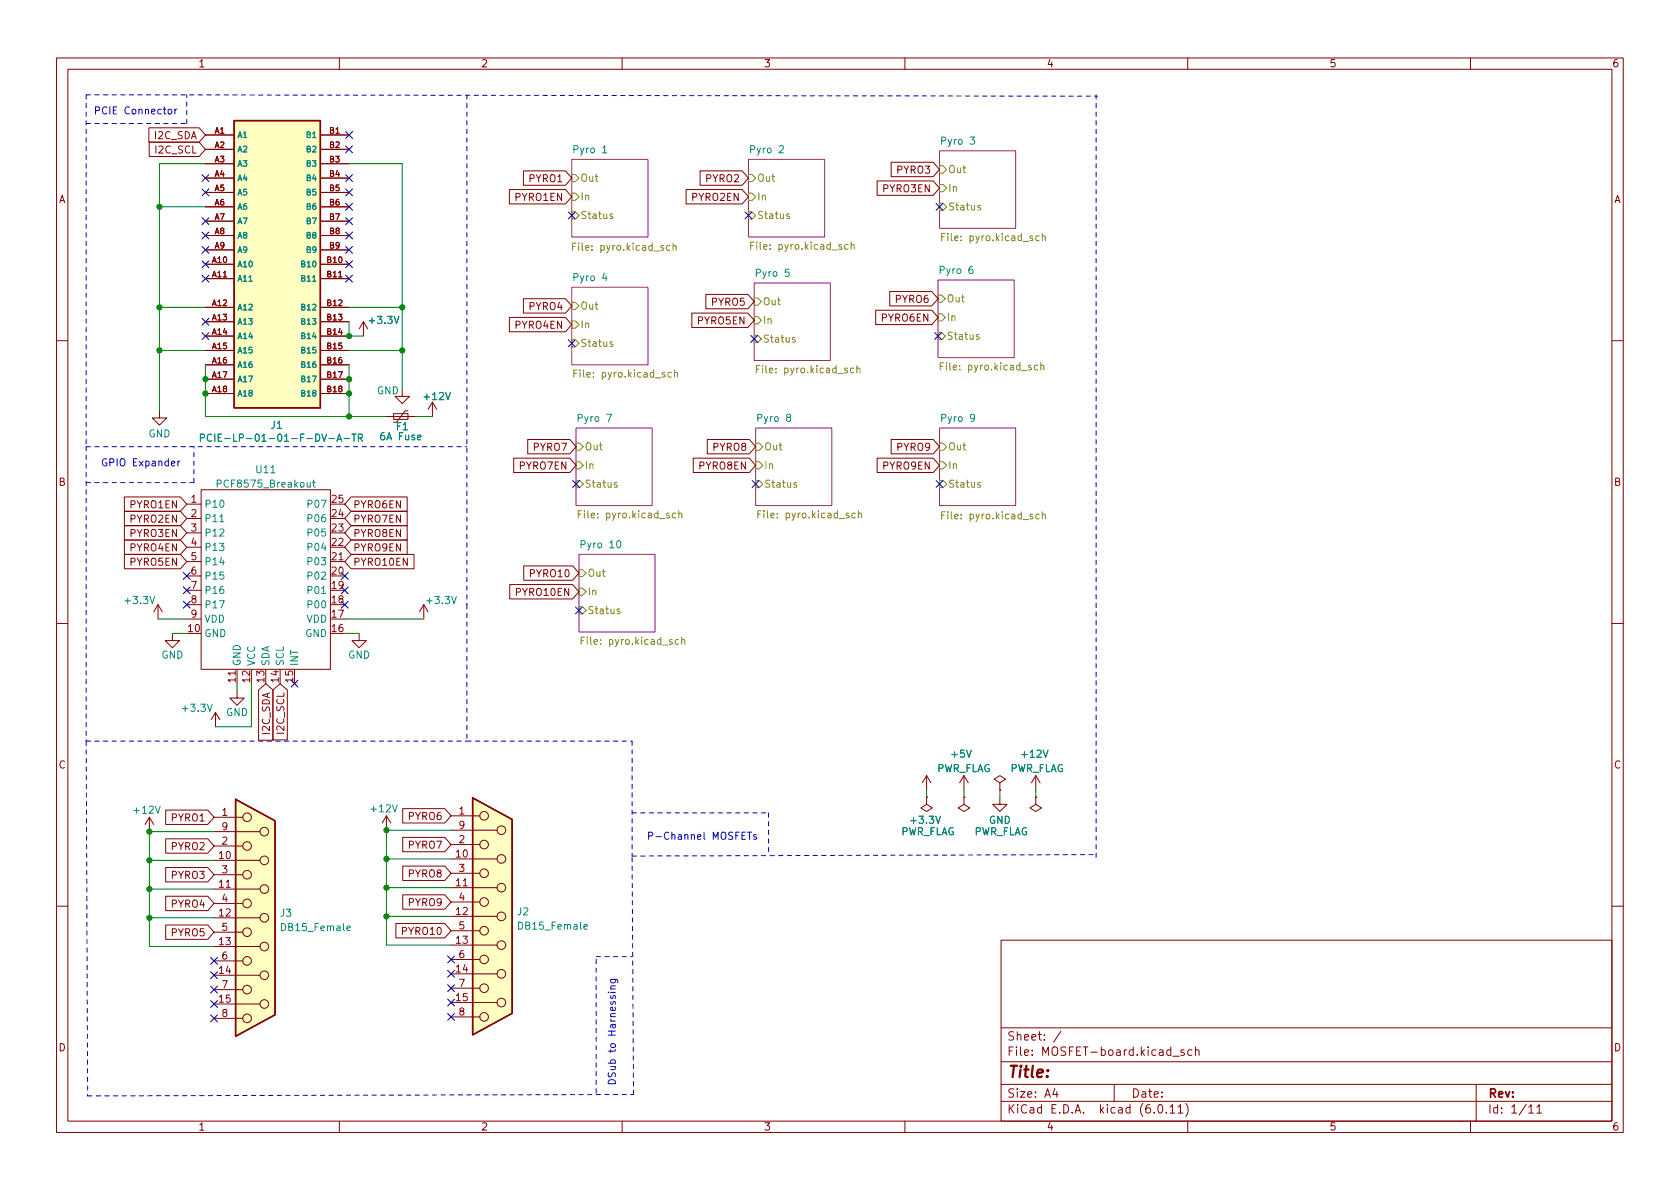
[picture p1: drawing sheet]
<svg xmlns="http://www.w3.org/2000/svg" width="297mm" height="210mm" viewBox="0 0 297 210" stroke-linecap="round" stroke-linejoin="round" font-family="sans-serif">
<g fill="none" stroke="#840000" stroke-width=".18">
<path d="M10 10.2h277v190.1h-277zM12 12.2h273v186.1h-273zM60 10.2v2M110 10.2v2M160 10.2v2M210 10.2v2M260 10.2v2M26.3 22.6h8.9l1.1 1.3-1.1 1.2h-8.9zM26.4 25.1h8.8l1.1 1.3-1.1 1.3h-8.8zM36.3 23.9h5.1M36.3 26.4h5.1M36.3 29h5.1"/>
<path d="M36.3 31.5h5.1M36.3 34h5.1M36.3 36.6h5.1M36.3 39.1h5.1M56.6 23.9h5.1M56.6 26.4h5.1M56.6 29h5.1M56.6 31.5h5.1M56.6 34h5.1M56.6 36.6h5.1M56.6 39.1h5.1M90.1 33.5h9.9l1.1 1.3-1.1 1.3h-9.9z"/>
<path d="M92.5 30.2h7.5l1.1 1.3-1.1 1.3h-7.5zM121.3 33.5h9.9l1.1 1.3-1.1 1.3h-9.9zM123.8 30.2h7.4l1.1 1.3-1.1 1.3h-7.4zM155.1 32h9.9l1.1 1.3-1.1 1.2h-9.9zM157.6 28.7h7.4l1.1 1.3-1.1 1.2h-7.4zM36.3 46.7h5.1M36.3 49.3h5.1M36.3 54.4h5.1M36.3 56.9h5.1M36.3 59.4h5.1M36.3 41.7h5.1M36.3 44.2h5.1"/>
<path d="M56.6 46.7h5.1M56.6 49.3h5.1M56.6 54.4h5.1M56.6 56.9h5.1M56.6 59.4h5.1M56.6 41.7h5.1M56.6 44.2h5.1M59.9 49h.6M64.3 56.9l-.8 1.3M64.3 56.9v2.5M64.3 56.9l.7 1.3M90.1 56.1h9.9l1.1 1.3-1.1 1.3h-9.9z"/>
<path d="M92.5 52.8h7.5l1.1 1.3-1.1 1.3h-7.5zM122.3 55.4h9.9l1.1 1.2-1.1 1.3h-9.9zM124.8 52.1h7.4l1.1 1.2-1.1 1.3h-7.4zM154.8 54.9h10l1.1 1.2-1.1 1.3h-10zM157.3 51.6h7.5l1.1 1.2-1.1 1.3h-7.5zM10 60.2h2M28.2 72.6v1.3h1.3l-1.3 1.3-1.3-1.3h1.3M36.3 62h5.1M36.3 64.5h5.1M36.3 67.1h5.1M36.3 69.6h5.1M56.6 62h5.1"/>
<path d="M56.6 64.5h5.1M56.6 67.1h5.1M56.6 69.6h5.1M68.3 73.7h5.1M69.6 73.1h2.5v1.1h-2.5zM71.1 68.8v1.3h1.3l-1.3 1.3-1.3-1.3h1.3M72.1 72.6h-.5l-1.5 2.1h-.5M76.5 71.1l-.8 1.3M76.5 71.1v2.6M76.5 71.1l.7 1.3M93.3 77.7h7.4l1.2 1.3-1.2 1.3h-7.4zM125.1 77.7h7.4l1.1 1.3-1.1 1.3h-7.4z"/>
<path d="M157.6 77.7h7.4l1.1 1.3-1.1 1.3h-7.4zM285 60.2h2M22 93h9.9l1.1 1.2-1.1 1.3h-9.9zM22 90.4h9.9l1.1 1.3-1.1 1.3h-9.9zM22 87.9h9.9l1.1 1.2-1.1 1.3h-9.9zM22 98h9.9l1.1 1.3-1.1 1.3h-9.9zM22 95.5h9.9l1.1 1.3-1.1 1.2h-9.9zM33 89.1h2.6M33 91.7h2.6M33 99.3h2.6M33 96.8h2.6M33 94.2h2.6"/>
<path d="M35.6 86.6h22.8v31.8h-22.8zM58.4 89.1h2.6M58.4 91.7h2.6M58.4 99.3h2.6M58.4 96.8h2.6M58.4 94.2h2.6M59.9 99h.8M62.1 93h9.9v2.5h-9.9l-1.1-1.3zM62.1 95.5h9.9v2.5h-9.9l-1.1-1.2zM62.1 87.9h9.9v2.5h-9.9l-1.1-1.3zM62.1 90.4h9.9v2.6h-9.9l-1.1-1.3zM62.1 98h11.1v2.6h-11.1l-1.1-1.3z"/>
<path d="M90.8 81h9.9l1.2 1.3-1.2 1.3h-9.9zM122.6 81h9.9l1.1 1.3-1.1 1.3h-9.9zM155.1 81h9.9l1.1 1.3-1.1 1.3h-9.9zM10 110.2h2M27.9 106.9l-.7 1.3M27.9 106.9v2.6M27.9 106.9l.8 1.3M30.5 112v1.3h1.2l-1.2 1.2-1.3-1.2h1.3M33 112h2.6M33 109.5h2.6M33 106.9h2.6M33 104.4h2.6"/>
<path d="M33 101.8h2.6M41.6 118.7v.7M41.9 118.4v2.5M44.4 118.4v2.5M47 118.4v2.5M49.5 118.4v2.5M52.1 118.4v2.5M58.4 112h2.6M58.4 109.5h2.6M58.4 106.9h2.6M58.4 104.4h2.6M58.4 101.8h2.6"/>
<path d="M63.5 112v1.3h1.3l-1.3 1.2-1.3-1.2h1.3M74.9 106.9l-.7 1.3M74.9 106.9v2.6M74.9 106.9l.8 1.3M90.1 103.4h11.2l1.1 1.2-1.1 1.3h-11.2zM92.6 100.1h8.7l1.1 1.2-1.1 1.3h-8.7zM285 110.2h2M38.1 126l-.8 1.2M38.1 126v2.5M38.1 126l.8 1.2M41.9 122.2v1.2h1.3l-1.3 1.3-1.3-1.3h1.3M45.7 122l1.3-1.1 1.3 1.1v8.9h-2.6z"/>
<path d="M48.3 122l1.2-1.1 1.3 1.1v8.8h-2.5zM163.8 137.2l-.7 1.2M163.8 137.2v2.5M163.8 137.2l.8 1.2M170.4 137.2l-.7 1.2M170.4 137.2v2.5M170.4 137.2l.8 1.2M176.8 138.4l1-.6-1-.6-1 .6 1 .6v1.3M176.8 139.7h.1M183.1 137.2l-.7 1.2M183.1 137.2v2.5M183.1 137.2l.8 1.2"/>
<path d="M26.4 144.5l-.7 1.3M26.4 144.5v2.6M26.4 144.5l.8 1.3M29.3 148.3h7.4l1.1 1.3-1.1 1.3h-7.4zM29.3 143.2h7.4l1.1 1.3-1.1 1.3h-7.4zM29.3 153.4h7.4l1.1 1.3-1.1 1.3h-7.4zM29.3 158.5h7.4l1.1 1.3-1.1 1.2h-7.4zM37.8 159.8h5.1M37.8 157.2h8.2M37.8 154.7h5.1M37.8 152.1h8.2M37.8 149.6h5.1"/>
<path d="M37.8 147.1h8.2M37.8 144.5h5.1M40 156.9h.7M68.3 144.3l-.7 1.2M68.3 144.3v2.5M68.3 144.3l.8 1.2M71.2 158.2h7.4l1.2 1.3-1.2 1.3h-7.4zM71.2 143h7.4l1.2 1.3-1.2 1.2h-7.4zM71.2 153.2h7.4l1.2 1.2-1.2 1.3h-7.4zM71.2 148.1h7.4l1.2 1.2-1.2 1.3h-7.4zM79.8 159.5h5M79.8 157h8.1"/>
<path d="M79.8 154.4h5M79.8 151.9h8.1M79.8 149.3h5M79.8 146.8h8.1M79.8 144.3h5M81.9 156.7h.7M163.8 141v1.2l1 .7-1 .6-1-.6 1-.7M163.8 141h.1M170.4 141v1.2l1 .7-1 .6-1-.6 1-.7M170.4 141h.1M176.8 141v1.2h1.3l-1.3 1.3-1.3-1.3h1.3M183.1 141v1.2l1 .7-1 .6-1-.6 1-.7"/>
<path d="M183.1 141h.1M10 160.2h2M29.3 163.6h7.4l1.1 1.2-1.1 1.3h-7.4zM37.8 177.5h8.2M37.8 175h5.1M37.8 172.5h8.2M37.8 169.9h5.1M37.8 167.4h8.2M37.8 164.8h5.1M37.8 162.3h8.2M70 163.3h8.6l1.2 1.3-1.2 1.3h-8.6zM79.8 179.8h5"/>
<path d="M79.8 177.3h8.1M79.8 174.7h5M79.8 172.2h8.1M79.8 169.7h5M79.8 167.1h8.1M79.8 164.6h5M79.8 162h8.1M177 166.3h108v32h-108zM285 160.2h2M37.8 180.1h5.1M60 198.3v2M110 198.3v2"/>
<path d="M160 198.3v2M177 194.8h108M177 191.8h108M177 187.8h108M177 181.8h108M182.5 186.5v.1M182.5 185.7v.1M184.6 183.8v.1M184.6 183v.1M187.6 182.4l-1.3 1.9M197 191.8v3M209.6 195.1a1.72 1.72 0 0 1 0 2.3"/>
<path d="M210 198.3v2M210.7 185.7l-.4-.1-.3 .3v.4l.1 .3h.6M211.4 185.8l.2-.2 .3 .1 .1 .9M211.4 185.1v1.5M260 198.3v2M261 191.8v6.5M271.7 195.8l.5-.5v1.5M271.7 196.8h.9"/>
<circle cx="43.7" cy="154.7" r=".76"/>
<circle cx="43.7" cy="159.8" r=".76"/>
<circle cx="43.7" cy="144.5" r=".76"/>
<circle cx="43.7" cy="149.6" r=".76"/>
<circle cx="46.7" cy="147.1" r=".76"/>
<circle cx="46.7" cy="152.1" r=".76"/>
<circle cx="46.7" cy="157.2" r=".76"/>
<circle cx="85.6" cy="154.4" r=".76"/>
<circle cx="85.6" cy="144.3" r=".76"/>
<circle cx="85.6" cy="149.3" r=".76"/>
<circle cx="85.6" cy="159.5" r=".76"/>
<circle cx="88.6" cy="157" r=".76"/>
<circle cx="88.6" cy="151.9" r=".76"/>
<circle cx="88.6" cy="146.8" r=".76"/>
<circle cx="43.7" cy="169.9" r=".76"/>
<circle cx="43.7" cy="175" r=".76"/>
<circle cx="43.7" cy="164.8" r=".76"/>
<circle cx="46.7" cy="167.4" r=".76"/>
<circle cx="46.7" cy="177.5" r=".76"/>
<circle cx="46.7" cy="162.3" r=".76"/>
<circle cx="46.7" cy="172.5" r=".76"/>
<circle cx="85.6" cy="164.6" r=".76"/>
<circle cx="85.6" cy="179.8" r=".76"/>
<circle cx="85.6" cy="174.7" r=".76"/>
<circle cx="85.6" cy="169.7" r=".76"/>
<circle cx="88.6" cy="167.1" r=".76"/>
<circle cx="88.6" cy="172.2" r=".76"/>
<circle cx="88.6" cy="162" r=".76"/>
<circle cx="88.6" cy="177.3" r=".76"/>
<circle cx="43.7" cy="180.1" r=".76"/>
</g>
<g fill="#fff" stroke="#fff" stroke-width=".18">
<path d="M101.1 50.8h13.5v13.7h-13.5z"/>
<path d="M102.4 98h13.4v13.8h-13.4z"/>
<path d="M101.9 75.7h13.4v13.7h-13.4z"/>
<path d="M101.1 28.2h13.5v13.7h-13.5z"/>
<path d="M133.3 50h13.5v13.7h-13.5z"/>
<path d="M165.9 49.5h13.4v13.7h-13.4z"/>
<path d="M132.3 28.2h13.5v13.7h-13.5z"/>
<path d="M133.6 75.7h13.5v13.7h-13.5z"/>
<path d="M166.1 75.7h13.5v13.7h-13.5z"/>
<path d="M166.1 26.7h13.5v13.7h-13.5z"/>
</g>
<path d="M101.1 28.2h13.5v13.7h-13.5zM132.3 28.2h13.5v13.7h-13.5zM166.1 26.7h13.5v13.7h-13.5zM101.1 50.8h13.5v13.7h-13.5zM133.3 50h13.5v13.7h-13.5zM165.9 49.5h13.4v13.7h-13.4zM101.9 75.7h13.4v13.7h-13.4zM133.6 75.7h13.5v13.7h-13.5zM166.1 75.7h13.5v13.7h-13.5zM102.4 98h13.4v13.8h-13.4z" fill="none" stroke="#840084" stroke-width=".18"/>
<g fill="none" stroke="#848400" stroke-width=".18">
<path d="M101.1 37.5h.6l.7 .6-.7 .6h-.6zM101.1 30.9h.6l.7 .6-.7 .6h-.6zM101.1 34.2h.6l.7 .6-.7 .6h-.6zM108.3 37.9l-.3-.1-.2 .2 .1 .2 .4 .1v.3h-.5M132.3 37.5h.7l.6 .6-.6 .6h-.7zM132.3 30.9h.7l.6 .6-.6 .6h-.7zM132.3 34.2h.7l.6 .6-.6 .6h-.7zM139.6 37.9l-.3-.1-.2 .2v.2l.5 .1v.3h-.5M166.1 35.9h.7l.6 .7-.6 .6h-.7zM166.1 29.3h.7l.6 .7-.6 .6h-.7zM166.1 32.6h.7l.6 .7-.6 .6h-.7zM173.3 36.4l-.3-.1-.1 .2v.2l.4 .1v.3h-.4"/>
<path d="M101.1 53.5h.6l.7 .6-.7 .6h-.6zM101.1 56.8h.6l.7 .6-.7 .6h-.6zM104.7 44.1v.2M104.7 43.5v.1M118.5 43.5l-.4-.1-.2 .3 .1 .5h.5M119 43.5l.2-.1 .3 .1v.8M119 43v1.3M133.3 59.3h.7l.6 .6-.6 .7h-.7zM133.3 52.7h.7l.6 .6-.6 .7h-.7zM133.3 56h.7l.6 .6-.6 .7h-.7zM136.2 44v.1M136.2 43.3v.1"/>
<path d="M140.6 59.7h-.3l-.2 .1v.2l.5 .1v.4h-.5M150 43.3l-.4-.1-.3 .3 .2 .5h.5M150.5 43.4l.2-.2 .3 .1v.8M150.5 42.8v1.3M165.9 58.8h.6l.6 .6-.6 .7h-.6zM165.9 52.2h.6l.6 .6-.6 .7h-.6zM165.9 55.5h.6l.6 .6-.6 .7h-.6zM169.9 42.4v.2M169.9 41.8v.1M173.1 59.2h-.3l-.2 .1 .1 .2 .4 .1v.3h-.5M183.7 41.8l-.3-.1-.3 .3 .1 .5h.5M184.3 41.8l.2-.1 .3 .1v.8"/>
<path d="M184.3 41.3v1.3M101.1 60.1h.6l.7 .6-.7 .6h-.6zM101.9 78.4h.6l.6 .6-.6 .6h-.6zM104.9 66.6v.1M104.9 65.9v.1M108.3 60.5l-.3-.1-.2 .2 .1 .2 .4 .1v.3h-.5M118.7 65.9l-.4-.1-.2 .3 .1 .5h.5M119.3 66l.1-.2 .3 .1 .1 .8M119.3 65.4v1.3M133.6 78.4h.6l.7 .6-.7 .6h-.6zM137.2 65.8v.1M137.2 65.1v.2"/>
<path d="M151 65.1h-.4l-.2 .2 .1 .6h.5M151.5 65.2l.2-.1h.3l.1 .8M151.5 64.7v1.2M166.1 78.4h.7l.6 .6-.6 .6h-.7zM169.7 65.3v.1M169.7 64.6v.2M183.5 64.6h-.4l-.2 .2 .1 .6h.5M184 64.7l.2-.1h.3l.1 .8M184 64.2v1.2M101.9 85h.6l.6 .6-.6 .6h-.6zM101.9 81.7h.6l.6 .6-.6 .6h-.6zM105.7 91.5v.1"/>
<path d="M105.7 90.8v.1M109.1 85.4l-.3-.1-.2 .2 .1 .2 .4 .1v.3h-.5M119.5 90.8l-.4-.1-.2 .3 .1 .5h.5M120 90.9l.2-.2 .3 .1 .1 .8M120 90.3v1.3M133.6 85h.6l.7 .6-.7 .6h-.6zM133.6 81.7h.6l.7 .6-.7 .6h-.6zM137.4 91.5v.1M137.4 90.8v.1M140.8 85.4l-.3-.1-.2 .2 .1 .2 .4 .1v.3h-.5M151.2 90.8l-.3-.1-.3 .3 .1 .5h.5M151.8 90.9l.1-.2 .3 .1 .1 .8"/>
<path d="M151.8 90.3v1.3M166.1 85h.7l.6 .6-.6 .6h-.7zM166.1 81.7h.7l.6 .6-.6 .6h-.7zM169.9 91.6v.2M169.9 91v.1M173.3 85.4l-.3-.1-.1 .2v.2l.4 .1v.3h-.4M183.7 91l-.3-.1-.3 .3 .1 .5h.5M184.3 91l.2-.1 .3 .1v.8M184.3 90.5v1.3M102.4 107.3h.6l.6 .6-.6 .7h-.6zM102.4 100.7h.6l.6 .6-.6 .7h-.6zM102.4 104h.6l.6 .6-.6 .7h-.6z"/>
<path d="M106.2 113.8v.1M106.2 113.1v.2M109.6 107.7h-.3l-.2 .2 .1 .1 .4 .2v.3h-.5M120 113.1h-.4l-.2 .2 .1 .6h.5M120.5 113.2l.2-.1h.3l.1 .8M120.5 112.7v1.2"/>
</g>
<g fill="#ffffc2" stroke="#ffffc2" stroke-width=".18">
<path d="M41.4 21.3h15.2v50.8h-15.2z"/>
<path d="M83.6 141.1l7 3.8v34.3l-7 3.8z"/>
<path d="M41.7 141.3l6.9 3.9v34.2l-6.9 3.9z"/>
</g>
<path d="M41.4 21.3h15.2v50.8h-15.2zM41.7 141.3l6.9 3.9v34.2l-6.9 3.9zM83.6 141.1l7 3.8v34.3l-7 3.8z" fill="none" stroke="#840000" stroke-width=".25"/>
<g fill="none" stroke="#008484" stroke-width=".18">
<path d="M55.3 49.7h.6M69.7 55.9l.4 1.3 .4-1.3M56.9 76.8l.4 1.2 .4-1.2M58.2 77.5h.9M59.6 78l.4-1.2 .4 1.2M59.7 77.7h.6M60.8 77.5h1M62.2 76.8h.8M62.6 76.8v1.2M63.4 77.4h.6l.1-.2-.1-.3-.6-.1v1.2M63.7 77.4l.4 .6M78.8 69.4l.4 1.3 .4-1.3"/>
<path d="M38.9 92.3h.7M47.9 83.6h.7M54.3 85.3l.1 .8h.3l.2-.1M54.9 85.3v.8M55.3 85.3h.5M55.5 84.9v1.1l.3 .1M26.5 105.5l.4 1.2 .5-1.2M56.9 105h.7M79.9 105.5l.4 1.2 .4-1.2M36.7 124.5l.4 1.3 .4-1.3M170.9 132.6l.4 1.3 .4-1.3M184.5 132.6l.4 1.3 .4-1.3"/>
<path d="M27.5 142.6l.4 1.2 .4-1.2M69.4 142.3l.4 1.3 .4-1.3M165.5 144.3l.4 1.3 .4-1.3M61.3 164.2l.6-.2v-.2l-.4-.1-.2 .2 .1 .6h.5M103.2 163.9l.7-.1-.1-.3h-.4l-.2 .2 .1 .6h.5"/>
</g>
<path d="M30.9 19.3v.9M31.3 19.3l-.4 .3M31.8 81.5l-.3 .3M123.3 148l.6-.1v-.3h-.4l-.2 .2 .1 .6h.5M124.5 147.2v1l.2 .2M108 173.2h1l.2 .2v.3M108 173.2v.4l.2 .2 .5-.1v-.5" fill="none" stroke="#0000c2" stroke-width=".18"/>
<g fill="none" stroke="#0000c2" stroke-width=".18" stroke-dasharray=".8 .8">
<path d="M15.2 16.8v62.2M15.2 16.8l178.9 .2M82.5 16.8v90.1M193.8 16.8v135.1M15.2 21.8h17.8M33 21.8v-5M15.2 79h67.3M15.2 79v52.1M15.2 85.3h19.1M34.3 85.3v-6.3M82.5 106.9v24.2M15.2 131.1l.3 62.7"/>
<path d="M15.2 131.1h67.3M82.5 131.1h29.3M111.8 131.1v20.3M111.8 151.4l82-.3M111.8 143.8h24.1M135.9 143.8v7.6M105.4 169.2h6.4M15.5 193.8l96.5-.3M105.4 193.3v-24.1M112 193.5l-.2-42.1"/>
</g>
<g fill="none" stroke="#008400" stroke-width=".18">
<path d="M28.2 36.6h8.1M36.3 29h-8.1v43.6M61.7 29h9.4v39.8M28.2 54.4h8.1M61.7 56.9v2.5h2.6M61.7 54.4h9.4M28.2 62h8.1M36.3 64.5v9.2h32M61.7 64.5v9.2M61.7 62h9.4M73.4 73.7h3.1M27.9 109.5h5.1"/>
<path d="M30.5 112h2.5M61 109.5h13.9M61 112h2.5M41.9 120.9v1.3M44.4 120.9v7.6h-6.3M163.8 139.7v1.3M170.4 139.7v1.3M176.8 139.7v1.3M183.1 139.7v1.3M26.4 152.1h11.4M26.4 157.2h11.4M37.8 147.1h-11.4v20.3h11.4"/>
<path d="M68.3 151.9h11.5M68.3 157h11.5M79.8 146.8h-11.5v20.3h11.5M26.4 162.3h11.4M68.3 162h11.5"/>
</g>
<g fill="none" stroke="#000084" stroke-width=".18">
<path d="M35.7 38.5l1.2 1.2M35.7 30.9l1.2 1.2M35.7 33.4l1.2 1.2M36.9 38.5l-1.2 1.2M36.9 30.9l-1.2 1.2M36.9 33.4l-1.2 1.2M61.1 25.8l1.2 1.2M61.1 30.9l1.2 1.2M61.1 33.4l1.2 1.2M61.1 23.3l1.2 1.2M61.1 36l1.2 1.2M61.1 38.5l1.2 1.2"/>
<path d="M62.3 25.8l-1.2 1.2M62.3 30.9l-1.2 1.2M62.3 33.4l-1.2 1.2M62.3 23.3l-1.2 1.2M62.3 36l-1.2 1.2M62.3 38.5l-1.2 1.2M100.5 37.5l1.2 1.2M101.7 37.5l-1.2 1.2M131.7 37.5l1.2 1.2M132.9 37.5l-1.2 1.2M165.5 36l1.2 1.2M166.7 36l-1.2 1.2"/>
<path d="M35.7 43.6l1.2 1.2M35.7 46.1l1.2 1.2M35.7 41l1.2 1.3M35.7 48.7l1.2 1.2M35.7 58.8l1.2 1.2M35.7 56.3l1.2 1.2M36.9 56.3l-1.2 1.2M36.9 58.8l-1.2 1.2M36.9 48.7l-1.2 1.2M36.9 43.6l-1.2 1.2M36.9 46.1l-1.2 1.2M36.9 41l-1.2 1.3"/>
<path d="M61.1 46.1l1.2 1.2M61.1 43.6l1.2 1.2M61.1 48.7l1.2 1.2M61.1 41l1.2 1.3M62.3 46.1l-1.2 1.2M62.3 43.6l-1.2 1.2M62.3 48.7l-1.2 1.2M62.3 41l-1.2 1.3M132.7 59.3l1.3 1.2M134 59.3l-1.3 1.2M165.3 58.8l1.2 1.2M166.5 58.8l-1.2 1.2"/>
<path d="M100.5 60.1l1.2 1.2M101.7 60.1l-1.2 1.2M101.2 85l1.3 1.2M102.5 85l-1.3 1.2M133 85l1.2 1.2M134.2 85l-1.2 1.2M165.5 85l1.2 1.2M166.7 85l-1.2 1.2M32.4 101.2l1.2 1.3M32.4 103.8l1.2 1.2M32.4 106.3l1.2 1.2M33.6 101.2l-1.2 1.3"/>
<path d="M33.6 103.8l-1.2 1.2M33.6 106.3l-1.2 1.2M60.4 103.8l1.2 1.2M60.4 101.2l1.2 1.3M60.4 106.3l1.2 1.2M61.6 103.8l-1.2 1.2M61.6 101.2l-1.2 1.3M61.6 106.3l-1.2 1.2M101.8 107.3l1.2 1.3M103 107.3l-1.2 1.3M51.5 120.3l1.2 1.2M52.7 120.3l-1.2 1.2"/>
<path d="M37.2 169.3l1.3 1.2M37.2 176.9l1.3 1.2M37.2 174.4l1.3 1.2M37.2 179.5l1.3 1.2M37.2 171.9l1.3 1.2M38.5 171.9l-1.3 1.2M38.5 169.3l-1.3 1.2M38.5 176.9l-1.3 1.2M38.5 174.4l-1.3 1.2M38.5 179.5l-1.3 1.2M79.1 179.2l1.3 1.2M79.1 176.7l1.3 1.2"/>
<path d="M79.1 174.1l1.3 1.3M79.1 171.6l1.3 1.2M79.1 169.1l1.3 1.2M80.4 179.2l-1.3 1.2M80.4 176.7l-1.3 1.2M80.4 174.1l-1.3 1.3M80.4 171.6l-1.3 1.2M80.4 169.1l-1.3 1.2"/>
</g>
<g fill="#008400" stroke="#008400" stroke-width=".18">
<circle cx="61.7" cy="73.7" r=".46"/>
<circle cx="61.7" cy="69.6" r=".46"/>
<circle cx="28.2" cy="36.6" r=".46"/>
<circle cx="28.2" cy="62" r=".46"/>
<circle cx="28.2" cy="54.4" r=".46"/>
<circle cx="36.3" cy="69.6" r=".46"/>
<circle cx="36.3" cy="67.1" r=".46"/>
<circle cx="61.7" cy="59.4" r=".46"/>
<circle cx="61.7" cy="67.1" r=".46"/>
<circle cx="26.4" cy="147.1" r=".46"/>
<circle cx="71.1" cy="62" r=".46"/>
<circle cx="71.1" cy="54.4" r=".46"/>
<circle cx="26.4" cy="152.1" r=".46"/>
<circle cx="26.4" cy="162.3" r=".46"/>
<circle cx="26.4" cy="157.2" r=".46"/>
<circle cx="68.3" cy="157" r=".46"/>
<circle cx="68.3" cy="162" r=".46"/>
<circle cx="68.3" cy="146.8" r=".46"/>
<circle cx="68.3" cy="151.9" r=".46"/>
</g>
<text font-size="2.8" fill="#840000" x="178" y="191.2">Title:</text>
<g font-size="2.1" fill="#840000">
<text x="178" y="184.5">Sheet:</text>
<text x="178" y="187.2">File:</text>
<text x="184.4" y="187.2">MOSFET-board.kicad_sch</text>
<text x="178" y="197.4">KiCad</text>
<text x="178" y="194.6">Size:</text>
<text x="184.7" y="194.6">A4</text>
<text x="185.7" y="197.4">E.D.A.</text>
<text x="194.6" y="197.4">kicad</text>
<text x="200" y="194.6">Date:</text>
<text x="201.8" y="197.4">(6.0.11)</text>
<text x="263" y="194.6">Rev:</text>
<text x="263" y="197.4">Id:</text>
<text x="267.1" y="197.4">1/11</text>
</g>
<g font-size="1.8" fill="#840000">
<text x="35" y="12.3">1</text>
<text x="85" y="12.3">2</text>
<text x="135" y="12.3">3</text>
<text x="185" y="12.3">4</text>
<text x="235" y="12.3">5</text>
<text x="285" y="12.3">6</text>
<text x="27.1" y="25">I2C_SDA</text>
<text x="27.2" y="27.5">I2C_SCL</text>
<text x="90.9" y="35.9">PYRO1EN</text>
<text x="93.3" y="32.6">PYRO1</text>
<text x="122.1" y="35.9">PYRO2EN</text>
<text x="124.6" y="32.6">PYRO2</text>
<text x="155.9" y="34.4">PYRO3EN</text>
<text x="158.4" y="31.1">PYRO3</text>
<text x="10.4" y="36.3">A</text>
<text x="285.4" y="36.3">A</text>
<text x="158.1" y="53.9">PYRO6</text>
<text x="90.9" y="58.5">PYRO4EN</text>
<text x="93.3" y="55.2">PYRO4</text>
<text x="123.1" y="57.7">PYRO5EN</text>
<text x="125.6" y="54.4">PYRO5</text>
<text x="155.6" y="57.2">PYRO6EN</text>
<text x="91.6" y="83.4">PYRO7EN</text>
<text x="94.1" y="80.1">PYRO7</text>
<text x="123.4" y="83.4">PYRO8EN</text>
<text x="125.9" y="80.1">PYRO8</text>
<text x="155.9" y="83.4">PYRO9EN</text>
<text x="158.4" y="80.1">PYRO9</text>
<text x="10.3" y="86.3">B</text>
<text x="33.6" y="88.9">1</text>
<text x="58.4" y="88.9">25</text>
<text x="285.3" y="86.3">B</text>
<text x="22.8" y="95.3">PYRO3EN</text>
<text x="22.8" y="92.8">PYRO2EN</text>
<text x="22.8" y="90.3">PYRO1EN</text>
<text x="33.6" y="91.4">2</text>
<text x="33.6" y="94">3</text>
<text x="58.4" y="94">23</text>
<text x="58.4" y="91.4">24</text>
<text x="62.4" y="95.3">PYRO8EN</text>
<text x="62.4" y="90.3">PYRO6EN</text>
<text x="62.4" y="92.8">PYRO7EN</text>
<text x="22.8" y="100.4">PYRO5EN</text>
<text x="22.8" y="97.9">PYRO4EN</text>
<text x="33.6" y="96.5">4</text>
<text x="33.6" y="99.1">5</text>
<text x="33.6" y="101.6">6</text>
<text x="58.4" y="101.6">20</text>
<text x="58.4" y="99.1">21</text>
<text x="58.4" y="96.5">22</text>
<text x="62.4" y="97.9">PYRO9EN</text>
<text x="62.4" y="100.4">PYRO10EN</text>
<text x="33.6" y="104.1">7</text>
<text x="33.6" y="106.7">8</text>
<text x="58.4" y="106.7">18</text>
<text x="58.4" y="104.1">19</text>
<text x="90.9" y="105.8">PYRO10EN</text>
<text x="93.4" y="102.5">PYRO10</text>
<text x="33" y="111.8">10</text>
<text x="33.6" y="109.2">9</text>
<text x="58.4" y="111.8">16</text>
<text x="58.4" y="109.2">17</text>
<text x="41.7" y="120.9" transform="rotate(-90 41.7 120.9)">11</text>
<text x="44.2" y="120.9" transform="rotate(-90 44.2 120.9)">12</text>
<text x="46.7" y="120.9" transform="rotate(-90 46.7 120.9)">13</text>
<text x="49.3" y="120.9" transform="rotate(-90 49.3 120.9)">14</text>
<text x="51.8" y="120.9" transform="rotate(-90 51.8 120.9)">15</text>
<text x="48.1" y="130.1" transform="rotate(-90 48.1 130.1)">I2C_SDA</text>
<text x="50.6" y="130" transform="rotate(-90 50.6 130)">I2C_SCL</text>
<text x="10.3" y="136.3">C</text>
<text x="285.3" y="136.3">C</text>
<text x="30.1" y="145.6">PYRO1</text>
<text x="39.1" y="144.3">1</text>
<text x="39.1" y="149.3">2</text>
<text x="39.1" y="146.8">9</text>
<text x="72" y="145.4">PYRO6</text>
<text x="81" y="144">1</text>
<text x="81" y="149.1">2</text>
<text x="81" y="146.6">9</text>
<text x="30.1" y="150.7">PYRO2</text>
<text x="30.1" y="155.8">PYRO3</text>
<text x="38.5" y="151.9">10</text>
<text x="39.1" y="154.4">3</text>
<text x="72" y="155.5">PYRO8</text>
<text x="72" y="150.5">PYRO7</text>
<text x="80.4" y="151.6">10</text>
<text x="81" y="154.2">3</text>
<text x="30.1" y="160.9">PYRO4</text>
<text x="38.5" y="157">11</text>
<text x="39.1" y="159.5">4</text>
<text x="72" y="160.6">PYRO9</text>
<text x="80.4" y="156.7">11</text>
<text x="80.4" y="161.8">12</text>
<text x="81" y="159.3">4</text>
<text x="30.1" y="166">PYRO5</text>
<text x="38.5" y="162">12</text>
<text x="38.5" y="167.1">13</text>
<text x="39.1" y="164.6">5</text>
<text x="70.8" y="165.7">PYRO10</text>
<text x="80.4" y="166.9">13</text>
<text x="81" y="164.3">5</text>
<text x="38.5" y="172.2">14</text>
<text x="39.1" y="169.7">6</text>
<text x="80.4" y="172">14</text>
<text x="81" y="169.4">6</text>
<text x="38.5" y="177.3">15</text>
<text x="39.1" y="174.7">7</text>
<text x="39.1" y="179.8">8</text>
<text x="80.4" y="177">15</text>
<text x="81" y="174.5">7</text>
<text x="81" y="179.6">8</text>
<text x="10.3" y="186.3">D</text>
<text x="285.3" y="186.3">D</text>
<text x="35" y="200.3">1</text>
<text x="85" y="200.3">2</text>
<text x="135" y="200.3">3</text>
<text x="185" y="200.3">4</text>
<text x="235" y="200.3">5</text>
<text x="285" y="200.3">6</text>
</g>
<g font-size="1.8" fill="#0000c2">
<text x="16.5" y="20.2">PCIE</text>
<text x="21.9" y="20.2">Connector</text>
<text x="17.8" y="82.4">GPIO Expander</text>
<text x="114.3" y="148.5">P-Channel</text>
<text x="125.9" y="148.5">MOSFETs</text>
<text x="108.9" y="183.1" transform="rotate(-90 108.9 183.1)">Harnessing</text>
<text x="108.9" y="186.1" transform="rotate(-90 108.9 186.1)">to</text>
<text x="108.9" y="192" transform="rotate(-90 108.9 192)">DSub</text>
</g>
<g font-size="1.8" fill="#008484">
<text x="101.1" y="27.5">Pyro</text>
<text x="106.4" y="27.5">1</text>
<text x="132.3" y="27.5">Pyro</text>
<text x="137.6" y="27.5">2</text>
<text x="166.1" y="26">Pyro</text>
<text x="171.4" y="26">3</text>
<text x="101.1" y="50.1">Pyro</text>
<text x="106.4" y="50.1">4</text>
<text x="133.4" y="49.3">Pyro</text>
<text x="138.6" y="49.3">5</text>
<text x="165.9" y="48.8">Pyro</text>
<text x="171.2" y="48.8">6</text>
<text x="64.9" y="57.7">+3.3V</text>
<text x="66.6" y="70.1">GND</text>
<text x="74.6" y="71.1">+12V</text>
<text x="26.2" y="77.7">GND</text>
<text x="47.8" y="76.2">J1</text>
<text x="69.9" y="76.5">F1</text>
<text x="101.9" y="75">Pyro</text>
<text x="107.2" y="75">7</text>
<text x="133.6" y="75">Pyro</text>
<text x="138.9" y="75">8</text>
<text x="166.1" y="75">Pyro</text>
<text x="171.4" y="75">9</text>
<text x="35.1" y="78.5">PCIE-LP-01-01-F-DV-A-TR</text>
<text x="67" y="78.2">6A</text>
<text x="70.4" y="78.2">Fuse</text>
<text x="38" y="86.6">PCF8575_Breakout</text>
<text x="45" y="84.1">U11</text>
<text x="36.1" y="90.2">P10</text>
<text x="36.1" y="92.7">P11</text>
<text x="36.1" y="95.3">P12</text>
<text x="54.1" y="95.3">P05</text>
<text x="54.1" y="92.7">P06</text>
<text x="54.1" y="90.2">P07</text>
<text x="36.1" y="97.8">P13</text>
<text x="36.1" y="100.3">P14</text>
<text x="54.1" y="100.3">P03</text>
<text x="54.1" y="97.8">P04</text>
<text x="102.4" y="97.3">Pyro</text>
<text x="107.7" y="97.3">10</text>
<text x="21.7" y="107.2">+3.3V</text>
<text x="36.1" y="102.9">P15</text>
<text x="36.1" y="105.4">P16</text>
<text x="36.1" y="108">P17</text>
<text x="54.1" y="108">P00</text>
<text x="54.1" y="105.4">P01</text>
<text x="54.1" y="102.9">P02</text>
<text x="75.1" y="107.2">+3.3V</text>
<text x="36.1" y="113">GND</text>
<text x="36.1" y="110.5">VDD</text>
<text x="53.9" y="113">GND</text>
<text x="54.1" y="110.5">VDD</text>
<text x="28.5" y="116.8">GND</text>
<text x="42.9" y="117.9" transform="rotate(-90 42.9 117.9)">GND</text>
<text x="45.5" y="117.9" transform="rotate(-90 45.5 117.9)">VCC</text>
<text x="48" y="117.9" transform="rotate(-90 48 117.9)">SDA</text>
<text x="50.6" y="117.9" transform="rotate(-90 50.6 117.9)">SCL</text>
<text x="53.1" y="117.9" transform="rotate(-90 53.1 117.9)">INT</text>
<text x="61.5" y="116.8">GND</text>
<text x="31.9" y="126.2">+3.3V</text>
<text x="39.9" y="127">GND</text>
<text x="165.6" y="136.9">PWR_FLAG</text>
<text x="167.9" y="134.4">+5V</text>
<text x="178.6" y="136.9">PWR_FLAG</text>
<text x="180.3" y="134.4">+12V</text>
<text x="23.3" y="144.3">+12V</text>
<text x="65.2" y="144">+12V</text>
<text x="159.3" y="148.1">PWR_FLAG</text>
<text x="160.7" y="146.1">+3.3V</text>
<text x="172.2" y="148.1">PWR_FLAG</text>
<text x="174.8" y="146.1">GND</text>
<text x="49.4" y="162.5">J3</text>
<text x="49.4" y="165">DB15_Female</text>
<text x="91.3" y="162.2">J2</text>
<text x="91.3" y="164.8">DB15_Female</text>
</g>
<g font-size="1.8" fill="#848400">
<text x="102.6" y="32.5">Out</text>
<text x="102.6" y="35.8">In</text>
<text x="133.8" y="32.5">Out</text>
<text x="133.8" y="35.8">In</text>
<text x="167.6" y="31">Out</text>
<text x="167.6" y="34.3">In</text>
<text x="102.6" y="39.1">Status</text>
<text x="133.8" y="39.1">Status</text>
<text x="167.6" y="37.6">Status</text>
<text x="100.8" y="44.7">File:</text>
<text x="106" y="44.7">pyro.kicad_sch</text>
<text x="132.3" y="44.5">File:</text>
<text x="137.5" y="44.5">pyro.kicad_sch</text>
<text x="166.1" y="43">File:</text>
<text x="171.3" y="43">pyro.kicad_sch</text>
<text x="167.3" y="53.8">Out</text>
<text x="102.6" y="55.1">Out</text>
<text x="102.6" y="58.4">In</text>
<text x="134.8" y="54.4">Out</text>
<text x="134.8" y="57.7">In</text>
<text x="167.3" y="57.2">In</text>
<text x="102.6" y="61.7">Status</text>
<text x="134.8" y="61">Status</text>
<text x="165.9" y="65.9">File:</text>
<text x="167.3" y="60.5">Status</text>
<text x="171" y="65.9">pyro.kicad_sch</text>
<text x="101.1" y="67.1">File:</text>
<text x="106.3" y="67.1">pyro.kicad_sch</text>
<text x="133.4" y="66.4">File:</text>
<text x="138.5" y="66.4">pyro.kicad_sch</text>
<text x="103.3" y="80">Out</text>
<text x="103.3" y="83.3">In</text>
<text x="135.1" y="80">Out</text>
<text x="135.1" y="83.3">In</text>
<text x="167.6" y="80">Out</text>
<text x="167.6" y="83.3">In</text>
<text x="103.3" y="86.6">Status</text>
<text x="135.1" y="86.6">Status</text>
<text x="167.6" y="86.6">Status</text>
<text x="101.9" y="92">File:</text>
<text x="107" y="92">pyro.kicad_sch</text>
<text x="133.6" y="92">File:</text>
<text x="138.8" y="92">pyro.kicad_sch</text>
<text x="166.1" y="92.2">File:</text>
<text x="171.3" y="92.2">pyro.kicad_sch</text>
<text x="103.8" y="102.4">Out</text>
<text x="103.8" y="105.7">In</text>
<text x="103.8" y="109">Status</text>
<text x="102.4" y="114.4">File:</text>
<text x="107.5" y="114.4">pyro.kicad_sch</text>
</g>
<g font-size="1.4" fill="#840000">
<text x="37.9" y="23.6">A1</text>
<text x="58.1" y="23.6">B1</text>
<text x="37.9" y="26.2">A2</text>
<text x="37.9" y="28.7">A3</text>
<text x="58.1" y="26.2">B2</text>
<text x="58.1" y="28.7">B3</text>
<text x="37.9" y="31.2">A4</text>
<text x="37.9" y="33.8">A5</text>
<text x="58.1" y="31.2">B4</text>
<text x="58.1" y="33.8">B5</text>
<text x="37.9" y="36.3">A6</text>
<text x="37.9" y="38.9">A7</text>
<text x="37.9" y="41.4">A8</text>
<text x="58.1" y="36.3">B6</text>
<text x="58.1" y="38.9">B7</text>
<text x="58.1" y="41.4">B8</text>
<text x="37.4" y="46.5">A10</text>
<text x="37.9" y="43.9">A9</text>
<text x="57.6" y="46.5">B10</text>
<text x="58.1" y="43.9">B9</text>
<text x="37.4" y="49">A11</text>
<text x="57.6" y="49">B11</text>
<text x="37.4" y="54.1">A12</text>
<text x="37.4" y="56.6">A13</text>
<text x="37.4" y="59.2">A14</text>
<text x="57.6" y="54.1">B12</text>
<text x="57.6" y="56.6">B13</text>
<text x="57.6" y="59.2">B14</text>
<text x="37.4" y="61.7">A15</text>
<text x="37.4" y="64.3">A16</text>
<text x="57.6" y="61.7">B15</text>
<text x="57.6" y="64.3">B16</text>
<text x="37.4" y="66.8">A17</text>
<text x="37.4" y="69.3">A18</text>
<text x="57.6" y="66.8">B17</text>
<text x="57.6" y="69.3">B18</text>
</g>
<g font-size="1.4" fill="#008484">
<text x="41.9" y="24.7">A1</text>
<text x="41.9" y="27.2">A2</text>
<text x="41.9" y="29.8">A3</text>
<text x="54" y="24.7">B1</text>
<text x="54" y="27.2">B2</text>
<text x="54" y="29.8">B3</text>
<text x="41.9" y="32.3">A4</text>
<text x="41.9" y="34.8">A5</text>
<text x="54" y="32.3">B4</text>
<text x="54" y="34.8">B5</text>
<text x="41.9" y="37.4">A6</text>
<text x="41.9" y="39.9">A7</text>
<text x="54" y="37.4">B6</text>
<text x="54" y="39.9">B7</text>
<text x="41.9" y="47.5">A10</text>
<text x="41.9" y="42.5">A8</text>
<text x="41.9" y="45">A9</text>
<text x="53" y="47.5">B10</text>
<text x="54" y="42.5">B8</text>
<text x="54" y="45">B9</text>
<text x="41.9" y="50.1">A11</text>
<text x="53" y="50.1">B11</text>
<text x="41.9" y="55.2">A12</text>
<text x="41.9" y="57.7">A13</text>
<text x="53" y="55.2">B12</text>
<text x="53" y="57.7">B13</text>
<text x="41.9" y="60.2">A14</text>
<text x="41.9" y="62.8">A15</text>
<text x="41.9" y="65.3">A16</text>
<text x="53" y="60.2">B14</text>
<text x="53" y="62.8">B15</text>
<text x="53" y="65.3">B16</text>
<text x="41.9" y="67.9">A17</text>
<text x="41.9" y="70.4">A18</text>
<text x="53" y="67.9">B17</text>
<text x="53" y="70.4">B18</text>
</g>
</svg>
